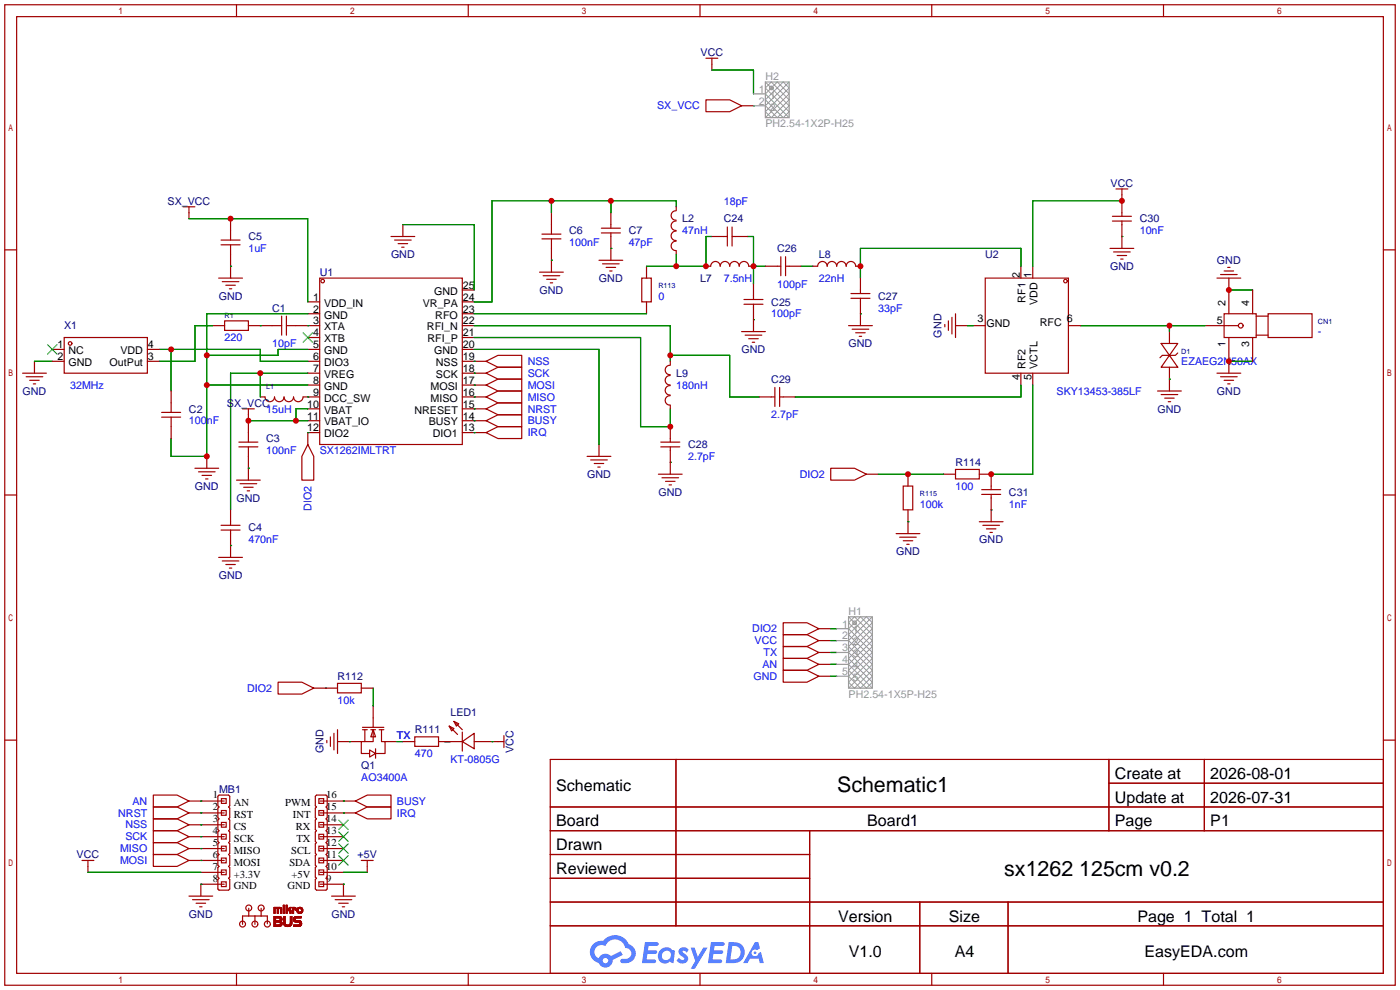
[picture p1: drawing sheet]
<svg xmlns="http://www.w3.org/2000/svg" width="299mm" height="212mm" viewBox="0 0 299 212" stroke-linecap="round" stroke-linejoin="round" font-family="sans-serif">
<g fill="none" stroke="#a10000" stroke-width=".25">
<path d="M1 1h297.2v209.6h-297.2zM3.6 3.6h292.1v204.4h-292.1zM50.5 1v2.6M100.1 1v2.6M149.6 1v2.6M199.1 1v2.6M248.7 1v2.6M1 53.4h2.6M295.7 53.4h2.5M1 105.8h2.6M295.7 105.8h2.5M1 158.2h2.6"/>
<path d="M295.7 158.2h2.5M117.6 162.3h178.1v45.7h-178.1zM117.6 172.5h178.1M117.6 177.5h178.1M144.5 162.3v35.6M173 177.5v30.5M237 162.3v15.2M237 167.4h58.7M257.4 162.3v15.2M117.6 182.6h55.4M117.6 192.8h178.1M117.6 187.7h55.4"/>
<path d="M117.6 197.9h178.1M196.6 192.8v15.2M215.4 192.8v15.2M50.5 208v2.6M100.1 208v2.6M149.6 208v2.6M199.1 208v2.6M248.7 208v2.6"/>
</g>
<g fill="#5487ff">
<path d="M145.3 202.7a1.3 1.3 0 0 1 1.9 .3l-.4 .6a.54 .54 0 0 0-.9-.2l.1 .2a1.34 1.34 0 0 1 .9 1.8 1.47 1.47 0 0 1-2.3-.1l.5-.6 .8 .5a.31 .31 0 0 0 .4-.3 .31 .31 0 0 0-.3-.4 1.12 1.12 0 0 1-.7-1.8z"/>
<path d="M147.6 202.5h.9l.6 2 1.2-2h.9l-2.7 4.6h-.9l1-1.7z"/>
<path d="M137.8 201.4h1.7a1.31 1.31 0 0 1 1.2 .2 .4 .4 0 0 1-.3 .5l-1.8 .1-.1 .9h1.6a.4 .4 0 0 1 .4 .4 .4 .4 0 0 1-.5 .4h-1.6l-.2 1.2h1.4a.46 .46 0 0 1 .5 0 .46 .46 0 0 1 .1 .5l-.4 .2h-2.6z"/>
<path d="M151.9 201.4h1.7a1.32 1.32 0 0 1 1.2 .2 .39 .39 0 0 1-.3 .5l-1.8 .1-.1 .9h1.6a.4 .4 0 0 1 .4 .4 .4 .4 0 0 1-.4 .4h-1.7l-.2 1.2h1.4a.46 .46 0 0 1 .5 0 .46 .46 0 0 1 .1 .5l-.4 .2h-2.6z"/>
<path d="M161.3 201.4h.8l.3 1.3-.6 .4a.75 .75 0 0 0-1.1 .3 .75 .75 0 0 0 .5 1 .75 .75 0 0 0 .9-.7l.5-.2 .6 2.3h-.8l-.3-.9h-1.8l-.5 .9h-1z"/>
<path d="M155.7 201.4l-.6 4.4h1.5a2.27 2.27 0 0 0 2.6-2.2 2.27 2.27 0 0 0-2.7-2.2zM156.5 202.1a1.5 1.5 0 0 1 1.8 1.6 1.5 1.5 0 0 1-1.9 1.4h-.3z"/>
<path d="M141.2 203a1.6 1.6 0 0 0-.3 2.3 1.6 1.6 0 0 0 2.3 .2l.7 .3 .3-2.4-.1-.3-.5-.1a1.58 1.58 0 0 0-2.4 0zM141.8 203.5a.98 .98 0 0 1 1.6 .4 .98 .98 0 0 1-1.1 1.3 .94 .94 0 0 1-.9-.7 .94 .94 0 0 1 .4-1z"/>
<path d="M126.8 201.8a2.37 2.37 0 0 0 1.1 4 1.54 1.54 0 0 0 1.8 1 1.54 1.54 0 0 0 1.2-1.6l2.2-1.1-.5-.8-2 1a1.57 1.57 0 0 0-2.7 .5 1.5 1.5 0 0 1-.7-2.1 1.5 1.5 0 0 1 2.2-.5 2.23 2.23 0 0 1 2.3-1.4 2.23 2.23 0 0 1 2 1.8 1.16 1.16 0 0 1 1.2 1.1 1.16 1.16 0 0 1-1.1 1.2h-.7a.47 .47 0 0 0-.5 .4 .47 .47 0 0 0 .4 .5 2.17 2.17 0 0 0 2.5-.9 2.17 2.17 0 0 0-.3-2.7l-.8-.4a3.2 3.2 0 0 0-5.5-.7l-1.1 .1zM128.8 205.3a.6 .6 0 0 1 1.2 0 .6 .6 0 0 1-1.2 0z"/>
<circle cx="161.4" cy="203.6" r=".28"/>
</g>
<g fill="none" stroke="#a10000" stroke-width=".25">
<path d="M150.9 12.4h2.5M152.1 12.4v2.6M150.9 21.3h5.1l2.5 1.3-2.5 1.3h-5.1zM158.5 22.6h2.5M39.1 44.2h2.6M40.4 44.2v2.5M46.7 59.4h5.1M47.2 52.3h4.1M47.2 51.3h4.1M49.3 46.7v4.6M49.3 52.3v7.1M68.3 59.4h30.5v35.6h-30.5z"/>
<path d="M83.6 50.5h5M84.3 51.3h3.6M85.1 52.1h2M85.9 52.8h.5M86.1 48v2.5M115.3 58.2h5.1M115.8 50h4.1M115.8 51.1h4.1M116.1 58.9h3.5M116.8 59.7h2.1M117.9 45.5v4.5M117.9 51.1v7.1"/>
<path d="M128 55.6h5.1M128.5 49.8h4.1M128.5 48.8h4.1M128.8 56.4h3.5M129.5 57.2h2.1M130.3 57.9h.5M130.6 45.5v3.3M130.6 49.8v5.8M137.2 59.4h2v5.1h-2zM138.2 56.9v2.5M144.5 49.4a1.01 1.01 0 0 0-1.1 1 1.01 1.01 0 0 0 1.1 1M144.5 47.2a1.01 1.01 0 0 0-1.1 1 1.01 1.01 0 0 0 1.1 1.1"/>
<path d="M144.5 51.5a1.01 1.01 0 0 0-1.1 1.1 1.01 1.01 0 0 0 1.1 1M144.5 45a1.01 1.01 0 0 0-1.1 1.1 1.01 1.01 0 0 0 1.1 1M144.5 44.2v.8M144.5 53.6v.8M150.9 56.9h1a1.02 1.02 0 0 1 1-1 1.02 1.02 0 0 1 1 1 1.02 1.02 0 0 1 1-1 1.02 1.02 0 0 1 1.1 1 1.02 1.02 0 0 1 1-1 1.02 1.02 0 0 1 1 1 1.02 1.02 0 0 1 1-1 1.02 1.02 0 0 1 1 1h1M152.1 50.5h3.3M155.4 48.5v4.1M156.5 50.5h3.3M156.5 48.5v4.1M163.6 56.9h3.3M166.9 54.9v4M167.9 54.9v4"/>
<path d="M167.9 56.9h3.3M173.7 56.9h1.1a1.02 1.02 0 0 1 1-1 1.02 1.02 0 0 1 1 1 1.02 1.02 0 0 1 1-1 1.02 1.02 0 0 1 1 1 1.02 1.02 0 0 1 1-1 1.02 1.02 0 0 1 1 1 1.02 1.02 0 0 1 1.1-1 1.02 1.02 0 0 1 1 1h1M183.9 59.4v3.3M210.6 59.4h17.7v20.4h-17.7zM218.2 56.9v2.5M220.7 56.9v2.5M237.2 53.1h5.1M237.7 47.2h4.1M237.7 46.2h4.1M238 53.8h3.6M238.5 40.4h2.5M238.8 54.6h2"/>
<path d="M239.5 55.4h.5M239.8 40.4v5.8M239.8 47.2v5.9M260.1 59.4h5.1M260.9 58.7h3.5M261.6 57.9h2.1M262.4 57.2h.5M262.6 59.4v7.7M4.8 79.8h5.1M7.4 77.2v2.6M11.2 74.7h2.5M11.2 77.2h2.5"/>
<path d="M13.7 72.1h17.8v7.7h-17.8zM31.5 74.7h2.5M31.5 77.2h2.5M45.5 69.6h2.5M47.5 60.2h3.6M48 68.6h5.1v2h-5.1zM48.3 61h2M49 61.7h.5M53.1 69.6h7.1M60.2 67.6v4M61.2 67.6v4M61.2 69.6h7.1"/>
<path d="M65.8 64.5h2.5M65.8 67.1h2.5M65.8 72.1h2.5M65.8 74.7h2.5M65.8 77.2h2.5M65.8 79.8h2.5M98.8 64.5h2.5M98.8 67.1h2.5M98.8 69.6h2.5M98.8 72.1h2.5M98.8 74.7h2.5M98.8 77.2h5.1"/>
<path d="M98.8 79.8h5.1M98.8 62h2.5M103.9 77.2l2.5-1.3h5.1v2.6h-5.1zM103.9 79.8l2.5-1.3h5.1v2.5h-5.1zM117.6 60.5h.5M138.2 64.5v2.6M143.2 78.1a1.01 1.01 0 0 0-1 1 1.01 1.01 0 0 0 1 1M143.3 77.2v.8M158.5 70.9h5.1M159 65h4.1M159 64h4.1M159.3 71.6h3.5"/>
<path d="M160 72.4h2.1M160.8 73.2h.5M161 60.7v3.3M161 65v5.9M181.4 69.6h5M181.9 63.8h4M181.9 62.7h4M182.1 70.4h3.6M182.9 71.1h2M183.6 71.9h.5M183.9 63.8v5.8M201.9 69.3v.5"/>
<path d="M202.7 68.6v2M203.5 67.8v3.6M204.2 69.6h2.6M204.2 67.1v5M208 69.6h2.6M218.2 79.8v2.5M220.7 79.8v2.5M228.3 69.6h2.6M248.2 73.4h3.5l-1.8 2.5zM249.9 75.9l1.8 2.6h-3.5zM249.9 70.9v2.5M249.9 78.5v5.1"/>
<path d="M251.7 75.4l-.5 .5h-2.8l-.5 .6M257.6 69.6h7.1M260.1 79.8h5.1M261.6 67.1h6.9v5h-6.9zM262.6 72.1v7.7M267.7 62v5.1M267.7 72.1v5.1M268.5 71.6h2.5M268.5 67.6h2.5M271 67.1h9.4v5h-9.4zM5.6 80.5h3.5M6.3 81.3h2.1"/>
<path d="M7.1 82h.5M34.5 88.1h4.1M34.5 89.2h4.1M36.6 83.6v4.5M36.6 89.2v4.5M44.2 97.5v2.6M51.1 94.5h4M51.1 95.5h4M51.8 87.4h2.6M53.1 87.4v7.1M53.1 95.5v7.1M55.6 84.8h1a1.02 1.02 0 0 0 1.1 1.1 1.02 1.02 0 0 0 1-1.1 1.02 1.02 0 0 0 1 1.1 1.02 1.02 0 0 0 1-1.1 1.02 1.02 0 0 0 1 1.1 1.02 1.02 0 0 0 1-1.1 1.02 1.02 0 0 0 1 1.1 1.02 1.02 0 0 0 1.1-1.1h3.5"/>
<path d="M65.8 95l1.3 2.5v5.1h-2.6v-5.1zM65.8 82.3h2.5M65.8 87.4h2.5M65.8 89.9h2.5M68.3 92.5h-2.5v2.5M98.8 82.3h5.1M98.8 84.8h5.1M98.8 87.4h5.1M98.8 89.9h5.1M98.8 92.5h5.1M103.9 82.3l2.5-1.3h5.1v2.6h-5.1zM103.9 84.8l2.5-1.2h5.1v2.5h-5.1z"/>
<path d="M103.9 87.4l2.5-1.3h5.1v2.5h-5.1zM103.9 89.9l2.5-1.3h5.1v2.6h-5.1zM103.9 92.5l2.5-1.3h5.1v2.5h-5.1zM125.5 97.5h5.1M126.2 98.3h3.6M127 99.1h2M127.8 99.8h.5M128 95v2.5M141.2 94.5h4.1M141.2 95.5h4.1M143.2 82.4a1.01 1.01 0 0 0-1 1 1.01 1.01 0 0 0 1 1M143.2 80.3a1.01 1.01 0 0 0-1 1 1.01 1.01 0 0 0 1 1"/>
<path d="M143.2 84.6a1.01 1.01 0 0 0-1 1 1.01 1.01 0 0 0 1 1M143.3 86.6v.8M143.3 91.2v3.3M143.3 95.5v5.8M162.3 84.8h3.3M165.6 82.8v4.1M166.6 84.8h3.3M166.6 82.8v4.1M247.4 83.6h5.1M248.2 84.3h3.5M248.9 85.1h2.1M249.7 85.9h.5"/>
<path d="M260.9 80.5h3.5M261.6 81.3h2.1M262.4 82h.5M41.7 100.1h5M42.4 100.8h3.6M43.2 101.6h2M43.9 102.4h.5M46.7 119.1h5.1M47.2 113.3h4.1M47.2 112.3h4.1M47.5 119.9h3.6M49.3 109v3.3"/>
<path d="M49.3 113.3v5.8M50.5 102.6h5.1M51.3 103.4h3.6M52.1 104.1h2M52.8 104.9h.5M140.7 101.3h5.1M141.5 102.1h3.5M142.2 102.9h2.1M143 103.6h.5M177.5 100.1h5.1l2.6 1.2-2.6 1.3h-5.1zM185.2 101.3h2.5M191.5 114h5.1"/>
<path d="M192.3 114.8h3.5M193 103.9h2.1v5.1h-2.1zM193 115.6h2.1M193.8 116.3h.5M194.1 101.3v2.6M194.1 109v5M201.7 101.3h2.5M204.2 100.3h5.1v2.1h-5.1zM209.3 101.3h2.5v3.3M209.3 111.5h5.1M209.8 105.7h4.1M209.8 104.6h4.1"/>
<path d="M210.1 112.3h3.5M210.8 113h2.1M211.6 113.8h.5M211.8 105.7v5.8M48.3 120.6h2M49 121.4h.5M167.4 133.1h5.1l2.5 1.3-2.5 1.2h-5.1zM167.4 135.6h5.1l2.5 1.3-2.5 1.3h-5.1zM167.4 138.2h5.1l2.5 1.2-2.5 1.3h-5.1zM175 134.4h2.5M175 136.9h2.5M175 139.4h2.5"/>
<path d="M59.4 145.8h5.1l2.6 1.3-2.6 1.2h-5.1zM67.1 147.1h5M69.8 158.2v.6M70.6 157.5v2M71.4 156.7v3.6M72.1 146.1h5.1v2h-5.1zM72.1 158.5h5.1M72.1 156v5M77.2 147.1h2.6M77.5 155.4h4.5M77.5 156h1M78 156v2.5"/>
<path d="M79.2 156h1.1M79.8 156l.5 1.5h-1.1zM79.8 156v2.5h-2.6v2.5h1.8M79.8 150.9v4.5M81 156h1M81.5 156v2.5h.8v2.5h-2M82.3 158.5h2.5M86.1 158.5h2.5M88.6 157.5h5.1v2h-5.1zM93.7 158.5h5.1M96 155.2l1 .5-.5 .5zM96 155.2l1.8 1.8"/>
<path d="M97 154.2l1 .5-.5 .5zM97 154.2l1.8 1.8M98.8 158.5l2.5-1.8v3.3zM98.8 156.5v4M101.3 158.5h6.4M107.7 157.2v2.6M167.4 140.7h5.1l2.5 1.3-2.5 1.3h-5.1zM167.4 143.3h5.1l2.5 1.2-2.5 1.3h-5.1zM175 142h2.5M175 144.5h2.5M32.8 175h5l2.6 1.3-2.6 1.2h-5zM32.8 177.5h5l2.6 1.3-2.6 1.3h-5z"/>
<path d="M32.8 172.5h5l2.6 1.2-2.6 1.3h-5zM32.8 169.9h5l2.6 1.3-2.6 1.3h-5zM40.4 171.2h7.5M40.4 173.7h7.5M40.4 176.3h7.5M40.4 178.8h7.5M46.8 169.9h2l.3 .3v2l-.3 .3 .3 .2v2.1l-.3 .2 .3 .3v2l-.3 .2 .3 .3v2l-.3 .3 .3 .2v2.1l-.3 .2 .3 .3v2l-.3 .3 .3 .2v2.1l-.3 .2 .3 .3v2l-.3 .2h-2l-.2-.2v-2l.2-.3-.2-.2v-2.1l.2-.2-.2-.3v-2l.2-.3-.2-.2v-2.1l.2-.2-.2-.3v-2l.2-.3-.2-.2v-2l.2-.3-.2-.2v-2.1l.2-.2-.2-.3v-2zM47.3 173.2h1v1h-1zM47.3 170.7h1v1h-1zM47.3 178.3h1v1h-1zM47.3 175.8h1v1h-1zM67.6 169.9h2.1l.2 .3v2l-.2 .3 .2 .2v2.1l-.2 .2 .2 .3v2l-.2 .2 .2 .3v2l-.2 .3 .2 .2v2.1l-.2 .2 .2 .3v2l-.2 .3 .2 .2v2.1l-.2 .2 .2 .3v2l-.2 .2h-2.1l-.2-.2v-2l.2-.3-.2-.2v-2.1l.2-.2-.2-.3v-2l.2-.3-.2-.2v-2.1l.2-.2-.2-.3v-2l.2-.3-.2-.2v-2l.2-.3-.2-.2v-2.1l.2-.2-.2-.3v-2z"/>
<path d="M68.2 175.8h1v1h-1zM68.2 178.3h1v1h-1zM68.2 170.7h1v1h-1zM68.2 173.2h1v1h-1zM68.4 171.2h7.5M68.4 173.7h7.5M68.4 176.3h5M68.4 178.8h5M75.9 171.2l2.6-1.3h5.1v2.6h-5.1zM75.9 173.7l2.6-1.2h5.1v2.5h-5.1zM79 160.3l1.3 .7-1.3 .8zM80.3 160v2.1"/>
<path d="M17.5 183.9h2.6M18.8 183.9v2.5M32.8 182.6h5l2.6 1.3-2.6 1.3h-5zM32.8 180.1h5l2.6 1.3-2.6 1.2h-5zM40.4 181.4h7.5M40.4 183.9h7.5M40.4 191.5h5.1M41.1 192.3h3.6M41.9 193h2M42.7 193.8h.5M42.9 186.4h5M47.3 183.4h1v1h-1z"/>
<path d="M47.3 180.8h1v1.1h-1zM47.3 185.9h1v1h-1zM47.3 188.5h1v1h-1zM47.9 189h-5v2.5M52.5 197.5a.63 .63 0 0 0-.9-.6 .63 .63 0 0 0-.1 1.1 .63 .63 0 0 0 1-.4M53.2 194.1v1.7M53.8 194.1a.63 .63 0 0 0-.9-.6 .63 .63 0 0 0-.1 1.1 .63 .63 0 0 0 1-.4M54.5 195.8v1.8M55.1 197.5a.63 .63 0 0 0-.9-.6 .63 .63 0 0 0-.1 1.1 .63 .63 0 0 0 1-.4M55.8 194.1v1.7M56.4 194.1a.63 .63 0 0 0-.9-.6 .63 .63 0 0 0-.1 1.1 .63 .63 0 0 0 1-.4M57.1 197.4v-1.6h-5.3v1.8"/>
<path d="M57.8 197.5a.63 .63 0 0 0-1-.6 .63 .63 0 0 0 0 1.1 .63 .63 0 0 0 1-.4M58.6 195.9v2.1M58.6 193.9v1.3M58.7 195.9v2.1M58.7 193.9v1.3M58.8 195.9v2.1M58.8 193.9v1.3h-.3v-1.3h1.1M58.8 194.1h.4M58.8 193.9v.2M58.9 195.9v2.1M58.9 197h.6M58.9 197.7h.6"/>
<path d="M58.9 196.2h.6M58.9 196.8h.6M58.9 193.9v.2M58.9 195.9v.3M58.9 196.8v.2M58.9 197.7v.3M59 195.9v.3M59 196.8v.2M59 197.7v.3M59 193.9v.2M59.1 195.9v.3M59.1 196.8v.2"/>
<path d="M59.1 197.7v.3M59.1 193.9v.2M59.2 195.9v.3M59.2 196.8v.2M59.2 197.7v.3M59.2 193.9v.2M59.2 193.9v1.3h.3l-.1-1.3M59.3 193.9v1.3M59.3 195.9v.3M59.3 196.8v.2M59.3 197.7v.3M59.4 195.9v.3"/>
<path d="M59.4 196.8v.2M59.4 197.7v.3M59.4 193.9v1.3M59.5 195.9v.3M59.5 196.8v.2M59.5 197.7v.3M59.5 194.1h.2M59.5 193.9v.2M59.5 195.9h-1v2.1h1M59.5 197h.1M59.5 196.2h.2M59.5 195.9h.3"/>
<path d="M59.6 195.9v.3M59.6 196.8v.2M59.6 197.7v.3M59.6 193.9v.2M59.6 197.7h-.1M59.6 193.9h.2M59.6 197l.1 .1M59.7 194.1h.1M59.7 195.9v.3M59.7 196.8v.3M59.7 197.7v.3M59.7 193.9v.2"/>
<path d="M59.7 197.7h-.1M59.7 196.8h-.2M59.7 197.1h.1M59.7 196.2h.1M59.7 196.7v.4M59.8 193.9v.2M59.8 194.1h.1M59.8 195.9h.1M59.8 197.7h-.1M59.8 195.9v.3M59.8 196.7v.4M59.8 197.7v.3"/>
<path d="M59.8 196.7l-.1 .1M59.8 194.1l.1 .1M59.8 193.9l.1 .1M59.8 197.9l-.3 .1M59.8 196.2l.1 .4M59.8 197.6v.1M59.8 197.6v.3M59.8 197.1l.1 .1M59.9 193.9v.3M59.9 196.7h-.1M59.9 194.2h.1M59.9 197.2v.3"/>
<path d="M59.9 195.9v.4M59.9 196.6v.6M59.9 197.6v.3M59.9 196.6v.1M59.9 194.2l.1 .1M59.9 197.5l-.1 .1M59.9 195.9l.1 .1M59.9 194l.2 .1M59.9 195.9v2M60 194v.3M60 196v1.9M60 194v1.2"/>
<path d="M60 196l.1 .1M60 196v.8M60 196.9v1M60 197.9h-.2M60.1 194v1.2M60.1 196.8l-.2 .1 .2 .1M60.1 196v.8M60.1 197v.8M60.1 197l.1 .1M60.1 196.1l.2 .3-.2 .4M60.1 196.8h.1M60.1 194.1l.1 1.1h-.2v-.9"/>
<path d="M60.1 196.1v.7M60.2 197.8l-.2 .1M60.2 194.1v1.1M60.2 196.2v.5M60.2 197.1v.6M60.2 196.3v.3M60.2 197.1v.5M60.2 197.1v.7M60.5 193.9h.3v1.3h-.3zM60.5 193.5h.3v.2h-.3zM60.6 193.5v.2M60.6 193.9v1.3"/>
<path d="M60.7 195.9v1.6M60.7 193.5v.2M60.7 193.9v1.3M60.7 195.9v1.7M60.8 195.9v1.8M60.8 193.5v.2M60.8 193.9v1.3M60.8 197.8h.1M60.8 195.9v1.9M60.9 195.9v1.9M60.9 197.8l.2 .2M60.9 195.9v2"/>
<path d="M61 197.3v.6M61 197.5v.4M61 197.6l-.1-1.7h-.3v1.4l.2 .5M61 197.6l.1 .1M61.1 197.6v.3M61.1 197.6v.4M61.1 198h.1M61.1 197.7h.1M61.1 193.5h.3v1.7h-.3zM61.2 197.7v.3M61.2 193.5v1.7M61.2 198h.1"/>
<path d="M61.2 197.7h.2M61.3 197.7v.3M61.3 193.5v1.7M61.3 197.7l.1 .3M61.3 198h.2M61.4 197.7h.1M61.4 194.6h.2M61.4 197.7v.3M61.4 194.4v.2M61.5 197.7v.3M61.5 194.3v.3M61.6 197.7v.3"/>
<path d="M61.6 194.6h.1M61.6 194.2v.4M61.7 197.7h-.2M61.7 197.7v.3M61.7 194.2v.4M61.7 198h-.2M61.7 194.6h.1M61.7 194.1v.5M61.8 197.7v.3M61.8 194.1v.2M61.8 194.4v.2M61.8 194.4h.2"/>
<path d="M61.8 197.7h-.1M61.8 194v.3M61.8 194.6l.1 .1M61.9 197.7v.3M61.9 194v.3M61.9 194.4v.2M61.9 198h-.2M61.9 194.7l.1 .2M61.9 197.6l-.1 .1M61.9 197.6v.3M61.9 194v.2M61.9 194.4v.3"/>
<path d="M62 193.9h.3l-.6 .5h.1M62 193.9l-.6 .5M62 197.6v.3M62 193.9v.3M62 194.4v.8h.2v-.6M62 194.4l.1 .1M62 197.5l.1-1.6h.3l-.1 1.8M62 197.5l-.1 .1M62 197.5v.4M62 193.9v.2M62 194.5v.7M62.1 197.9l-.2 .1"/>
<path d="M62.1 195.9v2M62.1 193.9v.2M62.1 194.5v.7M62.1 194.5l.1 .1M62.1 195.9v1.9M62.2 195.9v1.9M62.2 193.9v.1M62.2 194.6v.2M62.2 197.8l-.1 .1M62.3 195.9v1.8M62.3 197.7l-.1 .1M62.4 195.9l-.1 1.7"/>
<path d="M62.5 193.9v1.3M62.6 193.9v1.3M62.7 193.9v1.3M62.7 196.3v.4M62.7 193.9v1.3h-.2v-1.3h.3M62.7 194.1h.1M62.8 196.2v.7M62.8 196.2v.6M62.8 193.9v.2M62.8 193.9l.3 .1M62.8 196.9l.1 .1M62.8 196.1v.8"/>
<path d="M62.8 197.7v.3M62.8 194.1l.2 .1M62.9 196.1v.8M62.9 197.7v.3M62.9 193.9v.2M62.9 197h.2M62.9 196l-.1 .2M62.9 196v1M63 193.9v.3M63 194.2h.1M63 196v1M63 197.7v.3"/>
<path d="M63 196h-.1M63 194.2l.1 .1M63.1 194v.3M63.1 194l.2 .2v.3h-.2v-.2M63.1 196.6l.1 .1M63.1 196.3v.3M63.1 195.9v.4M63.1 196.6v.4M63.1 197.7v.3M63.1 194v.5M63.1 197l.3 .1M63.1 195.9v.3"/>
<path d="M63.1 196.7v.3M63.2 194v.5M63.2 196.7h.1M63.2 195.9v.3M63.2 196.7v.4M63.2 197.7v.3M63.2 195.9l-.2 .1M63.3 194.1v.4M63.3 195.9v.3M63.3 196.7v.4M63.3 197.7v.3M63.3 196.7l.2 .1"/>
<path d="M63.3 196.8v.3M63.4 196.8v.3M63.4 197.7v.3M63.4 197.1h.2M63.4 195.9v.3M63.5 194.5v.2M63.5 194.7l.3 .4M63.5 195.9v.3M63.5 196.8v.3M63.5 197.7v.3M63.5 194.3v.6M63.5 195.9h.9v.3h-.9"/>
<path d="M63.5 196.8h.1M63.5 195.9h-.3M63.5 196.2l-.4 .1M63.6 194.2v.8M63.6 195.9v.3M63.6 196.8v.3M63.6 197.7v.3M63.6 197.1h.2M63.6 196.8h.3M63.7 194.1v1M63.7 197.7h-.9v.3h.8M63.7 195.9v.3"/>
<path d="M63.7 196.8v.3M63.7 197.7v.3M63.7 194.7l.1 .1M63.7 194v.5M63.7 194.7v.4M63.8 195.9v.3M63.8 196.8v.3M63.8 197.7v.3M63.8 194.8l.1 .1M63.8 194v.3M63.8 194.8v.3M63.8 197.7h-.1"/>
<path d="M63.8 194.2l-.1 .5M63.8 194l-.3 .3v.4M63.8 195.1l.1 .1M63.8 197.1h.1M63.8 194v.2M63.8 194.9v.2M63.8 198h-.2M63.9 194.9v.1M63.9 195.9v.3M63.9 196.8v.3M63.9 197.7v.3M63.9 194.2h-.1"/>
<path d="M63.9 194v.2M63.9 194.9v.3M63.9 196.8h.1M63.9 197.7h-.1M63.9 195h.1M63.9 193.9v.3M63.9 195v.2M63.9 194.2h.1M63.9 197.1h.1M63.9 195.2h.2M64 195.9v.3M64 196.8v.3"/>
<path d="M64 197.7v.3M64 197.7h-.1M64 198h-.2M64 193.9v.2M64 195v.2M64 195h.1M64 194.1l-.1 .1M64 197.6v.4M64 197.1l.1 .4M64 197.6v.1M64 196.8h.2M64.1 195.9v.3"/>
<path d="M64.1 196.8v.4M64.1 197.6v.3M64.1 197.6h-.1M64.1 193.9v.2M64.1 195v.2M64.1 197.9l-.1 .1M64.1 194.1h-.1M64.1 194.1h.1M64.1 193.9h.1M64.1 193.9l-.3 .1M64.1 196.8v.5M64.1 197.5v.4"/>
<path d="M64.1 197.5v.1M64.2 195.9v.3M64.2 196.8v1.1M64.2 197.9h-.1M64.2 195h-.1M64.2 194.1v.1M64.2 196.8l.1 .1M64.2 193.9v.2M64.2 195v.2M64.2 195.2h-.1M64.2 193.9l.2 .1M64.2 194.2l.3 .3-.1 .4"/>
<path d="M64.2 195h.1M64.3 195.9v.3M64.3 196.9v.9M64.3 196.9l.1 .2M64.3 193.9v.3M64.3 194.9v.3M64.3 194.9l-.1 .1M64.3 194v.2M64.4 197v.7M64.4 194h.1M64.4 194.9h-.1M64.4 194v.3"/>
<path d="M64.4 194.9v.2M64.4 197.1v.6M64.4 197.1v.5M64.4 197.6l-.2 .3M64.4 194.8v.3M64.5 194a.71 .71 0 0 1 0 1M64.5 194v1.1M64.5 194.1v.9M64.5 195l-.3 .2M64.6 194.1v.9M64.6 194.2v.7M64.7 194.3v.5"/>
<path d="M68.2 180.8h1v1.1h-1zM68.2 183.4h1v1h-1zM68.2 185.9h1v1h-1zM68.2 188.5h1v1h-1zM68.4 181.4h5M68.4 183.9h5M68.4 186.4h5M68.4 189h5v2.5M70.9 191.5h5M71.6 192.3h3.6M72.4 193h2M73.2 193.8h.5"/>
<path d="M77.2 183.9h2.6M78.5 183.9v2.5"/>
<circle cx="15" cy="73.4" r=".38"/>
<circle cx="69" cy="60.1" r=".38"/>
<circle cx="227.7" cy="60.1" r=".38"/>
<circle cx="265.2" cy="69.6" r=".51"/>
</g>
<path d="M10.2 73.7l2 2M12.2 73.7l-2 2M64.8 71.1l2 2.1M66.8 71.1l-2 2.1M72.4 177.8l2 2M72.4 175.3l2 2M74.4 177.8l-2 2M74.4 175.3l-2 2M72.4 182.9l2 2M72.4 180.3l2 2.1M74.4 182.9l-2 2M74.4 180.3l-2 2.1" fill="none" stroke="#3c3" stroke-width=".25"/>
<g fill="none" stroke="#008700" stroke-width=".25">
<path d="M152.1 15h8.9v5.1M161 22.6h.1M40.4 46.7h25.4v17.8M49.3 56.9h.1M86.1 48h15.2v14M117.9 55.6h.1M117.9 42.9v2.6M130.6 53.1h.1M130.6 42.9v2.6M144.5 44.2v-1.3h-39.3v21.6h-3.9M144.5 54.4v2.5M152.1 50.5h-1.2v6.4h-12.7"/>
<path d="M159.8 50.5h1.2v10.2M161 56.9h2.6M171.2 56.9h2.5M218.2 56.9v-3.8h-34.3v6.3M239.8 50.5h.1M239.8 42.9h-19.1v14M7.4 77.2h3.8M34 74.7h21.6v2.5h10.2M36.6 74.7v8.9M45.5 69.6h-3.8v7.6h-7.7M55.6 69.6h.1M55.6 79.8v5"/>
<path d="M65.8 69.6h.1M65.8 74.7h-6.4v1.2h-15.2M65.8 67.1h-21.6v30.4h-7.6v-3.8M65.8 79.8h-16.5v29.2M101.3 77.2h.1M101.3 79.8h.1M101.3 74.7h26.7v20.3M101.3 69.6h42v7.6M101.3 67.1h36.9M101.3 72.1h35.6v19.1h6.4v-3.8M143.3 75.9h12.7v8.9h6.3M161 68.3h.1"/>
<path d="M183.9 67.1h.1M206.8 69.6h1.2M230.9 69.6h26.7M249.9 69.6v1.3M262.6 77.2h5.1M262.6 62h5.1M44.2 82.3h21.6M53.1 89.9h12.7M65.8 84.8h.1M65.8 92.5h.1M65.8 87.4h-2.6v2.5M101.3 82.3h.1"/>
<path d="M101.3 84.8h.1M101.3 87.4h.1M101.3 89.9h.1M101.3 92.5h.1M143.3 98.8h.1M218.2 82.3v2.5h-48.3M220.7 82.3v19h-8.9M249.9 81h.1M49.3 116.6h.1M53.1 100.1h.1M187.7 101.3h14M194.1 111.5h.1"/>
<path d="M211.8 109h.1M177.5 134.4h1.3M177.5 136.9h1.3M177.5 139.4h1.3M69.6 147.1h.1M74.7 158.5h.1M79.8 147.1v3.8M84.8 158.5h1.3M95 158.5h1.3M105.2 158.5h.1M177.5 142h1.3M177.5 144.5h1.3"/>
<path d="M42.9 178.8h.1M42.9 176.3h.1M42.9 173.7h.1M42.9 171.2h.1M73.4 173.7h.1M73.4 171.2h.1M18.8 186.4h24.1M42.9 189h.1M42.9 183.9h.1M42.9 181.4h.1M73.4 189h.1M73.4 186.4h5.1"/>
</g>
<path d="M163.6 17.5l5.1 5.1-2.6 2.5-2.5-2.5 5.1-5.1M164.8 17.5l3.9 3.8-3.9 3.8-1.2-1.2 5.1-5.1-1.3-1.3-3.8 3.8 3.8 3.8 1.3-1.2-5.1-5.1zM165 18.5l.2 .1M165.2 19l-.2 .1M163.6 25.1l5.1-5-2.6-2.6-2.5 2.6 5.1 5M181.4 134.4l2.5-2.6 2.5 2.6-5 5 5 5.1-2.5 2.6-2.5-2.6 5-5.1zM181.4 131.8l5 5.1-5 5.1 5 5.1M182.6 131.8l3.8 3.8-5 5.1 5 5.1-1.2 1.3-3.8-3.8 5-5.1-5-5.1zM182.8 132.8l.2 .1M183 133.3l-.2 .1M185.2 131.8l1.2 1.3-5 5.1 5 5.1-3.8 3.8-1.2-1.3 5-5.1-5-5.1zM186.4 131.8l-5 5.1 5 5.1-5 5.1" fill="none" stroke="#999" stroke-width=".21"/>
<g fill="none" stroke="#999" stroke-width=".25">
<path d="M163.6 17.5h5.1v7.6h-5.1zM161 20.1h2.6M161 22.6h2.6M178.8 134.4h2.6M178.8 136.9h2.6M178.8 139.4h2.6M181.4 131.8h5v15.3h-5zM178.8 142h2.6M178.8 144.5h2.6"/>
<circle cx="164.8" cy="18.8" r=".38"/>
<circle cx="182.6" cy="133.1" r=".38"/>
</g>
<g fill="#c00">
<circle cx="36.6" cy="74.7" r=".63"/>
<circle cx="44.2" cy="97.5" r=".63"/>
<circle cx="44.2" cy="82.3" r=".63"/>
<circle cx="44.2" cy="75.9" r=".63"/>
<circle cx="49.3" cy="46.7" r=".63"/>
<circle cx="55.6" cy="79.8" r=".63"/>
<circle cx="63.2" cy="89.9" r=".63"/>
<circle cx="53.1" cy="89.9" r=".63"/>
<circle cx="130.6" cy="42.9" r=".63"/>
<circle cx="117.9" cy="42.9" r=".63"/>
<circle cx="143.3" cy="75.9" r=".63"/>
<circle cx="143.3" cy="91.2" r=".63"/>
<circle cx="262.6" cy="62" r=".63"/>
<circle cx="262.6" cy="77.2" r=".63"/>
<circle cx="144.5" cy="56.9" r=".63"/>
<circle cx="150.9" cy="56.9" r=".63"/>
<circle cx="161" cy="56.9" r=".63"/>
<circle cx="249.9" cy="69.6" r=".63"/>
<circle cx="194.1" cy="101.3" r=".63"/>
<circle cx="183.9" cy="56.9" r=".63"/>
<circle cx="211.8" cy="101.3" r=".63"/>
<circle cx="239.8" cy="42.9" r=".63"/>
</g>
<g font-size="4.6">
<text x="178.9" y="169.3">Schematic1</text>
<text x="214.6" y="187.1">sx1262 125cm v0.2</text>
</g>
<g font-size="3.4">
<text x="238.3" y="166.5">Create at</text>
<text x="258.7" y="166.5">2026-08-01</text>
<text x="118.9" y="169">Schematic</text>
<text x="238.3" y="171.6">Update at</text>
<text x="258.7" y="171.6">2026-07-31</text>
<text x="118.9" y="176.6">Board</text>
<text x="185.3" y="176.6">Board1</text>
<text x="238.3" y="176.6">Page</text>
<text x="258.7" y="176.6">P1</text>
<text x="118.9" y="181.7">Drawn</text>
<text x="118.9" y="186.8">Reviewed</text>
<text x="179.1" y="197">Version</text>
<text x="202.8" y="197">Size</text>
<text x="243.1" y="197">Page 1 Total 1</text>
<text x="181.4" y="204.6">V1.0</text>
<text x="204" y="204.6">A4</text>
<text x="244.6" y="204.6">EasyEDA.com</text>
</g>
<g font-size="2.3" fill="#000080">
<text x="149.7" y="12">VCC</text>
<text x="237.4" y="39.9">VCC</text>
<text x="35.8" y="43.7">SX_VCC</text>
<text x="145.8" y="47.5">L2</text>
<text x="154.7" y="47.5">C24</text>
<text x="243.6" y="47.5">C30</text>
<text x="53.1" y="51.3">C5</text>
<text x="121.7" y="50.1">C6</text>
<text x="134.4" y="50.1">C7</text>
<text x="166.1" y="53.9">C26</text>
<text x="68.3" y="59">U1</text>
<text x="83.6" y="55.1">GND</text>
<text x="175" y="55.1">L8</text>
<text x="210.6" y="55.1">U2</text>
<text x="237.2" y="57.7">GND</text>
<text x="260.1" y="56.4">GND</text>
<text x="46.7" y="64">GND</text>
<text x="115.3" y="62.8">GND</text>
<text x="128" y="60.2">GND</text>
<text x="149.6" y="60.2">L7</text>
<text x="164.8" y="65.3">C25</text>
<text x="187.7" y="64">C27</text>
<text x="13.7" y="70.4">X1</text>
<text x="58.2" y="66.6">C1</text>
<text x="158.5" y="75.5">GND</text>
<text x="181.4" y="74.2">GND</text>
<text x="201.2" y="72.1" transform="rotate(-90 201.2 72.1)">GND</text>
<text x="144.5" y="80.5">L9</text>
<text x="164.8" y="81.8">C29</text>
<text x="4.8" y="84.4">GND</text>
<text x="40.4" y="88.2">C2</text>
<text x="48.5" y="86.9">SX_VCC</text>
<text x="247.4" y="88.2">GND</text>
<text x="260.1" y="84.4">GND</text>
<text x="56.9" y="94.5">C3</text>
<text x="147.1" y="95.8">C28</text>
<text x="204.2" y="99.6">R114</text>
<text x="41.7" y="104.7">GND</text>
<text x="50.5" y="107.2">GND</text>
<text x="125.5" y="102.1">GND</text>
<text x="140.7" y="105.9">GND</text>
<text x="215.6" y="105.9">C31</text>
<text x="53.1" y="113.6">C4</text>
<text x="191.5" y="118.6">GND</text>
<text x="209.3" y="116.1">GND</text>
<text x="46.7" y="123.7">GND</text>
<text x="72.1" y="145.3">R112</text>
<text x="96.3" y="152.9">LED1</text>
<text x="69.1" y="161" transform="rotate(-90 69.1 161)">GND</text>
<text x="88.6" y="156.7">R111</text>
<text x="109.8" y="160.9" transform="rotate(-90 109.8 160.9)">VCC</text>
<text x="77.2" y="164.4">Q1</text>
<text x="46.8" y="169.4">MB1</text>
<text x="16.4" y="183.4">VCC</text>
<text x="76.4" y="183.4">+5V</text>
<text x="40.4" y="196.1">GND</text>
<text x="70.9" y="196.1">GND</text>
</g>
<g font-size="2.3" fill="#999">
<text x="163.6" y="17">H2</text>
<text x="162.2" y="19.8">1</text>
<text x="162.2" y="22.4">2</text>
<text x="164.5" y="21.1">1</text>
<text x="164.5" y="23.6">2</text>
<text x="163.6" y="27.2">PH2.54-1X2P-H25</text>
<text x="181.4" y="131.3">H1</text>
<text x="180" y="134.1">1</text>
<text x="180" y="136.7">2</text>
<text x="182.3" y="135.4">1</text>
<text x="182.3" y="137.9">2</text>
<text x="180" y="139.2">3</text>
<text x="180" y="141.7">4</text>
<text x="182.3" y="140.5">3</text>
<text x="182.3" y="143">4</text>
<text x="180" y="144.3">5</text>
<text x="181.4" y="149.1">PH2.54-1X5P-H25</text>
<text x="182.3" y="145.5">5</text>
</g>
<g font-size="2.3" fill="#00f">
<text x="140.5" y="23.4">SX_VCC</text>
<text x="154.7" y="43.7">18pF</text>
<text x="53.1" y="53.9">1uF</text>
<text x="121.7" y="52.6">100nF</text>
<text x="134.4" y="52.6">47pF</text>
<text x="145.8" y="50.1">47nH</text>
<text x="243.6" y="50.1">10nF</text>
<text x="140.7" y="64">0</text>
<text x="154.7" y="60.2">7.5nH</text>
<text x="166.1" y="61.5">100pF</text>
<text x="175" y="60.2">22nH</text>
<text x="164.8" y="67.8">100pF</text>
<text x="187.7" y="66.6">33pF</text>
<text x="281.7" y="71.7">-</text>
<text x="48" y="72.9">220</text>
<text x="58.2" y="74.2">10pF</text>
<text x="15" y="83.1">32MHz</text>
<text x="112.8" y="78">NSS</text>
<text x="112.8" y="80.5">SCK</text>
<text x="112.8" y="83.1">MOSI</text>
<text x="144.5" y="83.1">180nH</text>
<text x="252.5" y="78">EZAEG2N50AX</text>
<text x="56.9" y="88.2">15uH</text>
<text x="112.8" y="85.6">MISO</text>
<text x="112.8" y="88.2">NRST</text>
<text x="164.8" y="89.4">2.7pF</text>
<text x="225.8" y="84.4">SKY13453-385LF</text>
<text x="40.4" y="90.7">100nF</text>
<text x="112.8" y="90.7">BUSY</text>
<text x="112.8" y="93.2">IRQ</text>
<text x="56.9" y="97.1">100nF</text>
<text x="68.3" y="97.1">SX1262IMLTRT</text>
<text x="147.1" y="98.3">2.7pF</text>
<text x="170.9" y="102.1">DIO2</text>
<text x="204.2" y="104.7">100</text>
<text x="66.6" y="109.2" transform="rotate(-90 66.6 109.2)">DIO2</text>
<text x="196.6" y="108.5">100k</text>
<text x="215.6" y="108.5">1nF</text>
<text x="53.1" y="116.1">470nF</text>
<text x="160.8" y="135.2">DIO2</text>
<text x="161.3" y="137.7">VCC</text>
<text x="162.9" y="142.8">AN</text>
<text x="163.2" y="140.2">TX</text>
<text x="52.8" y="147.9">DIO2</text>
<text x="161" y="145.3">GND</text>
<text x="72.1" y="150.4">10k</text>
<text x="84.8" y="158">TX</text>
<text x="88.6" y="161.8">470</text>
<text x="77.2" y="166.9">AO3400A</text>
<text x="96.3" y="163.1">KT-0805G</text>
<text x="28.3" y="172">AN</text>
<text x="84.8" y="172">BUSY</text>
<text x="25.3" y="174.5">NRST</text>
<text x="26.8" y="177.1">NSS</text>
<text x="26.8" y="179.6">SCK</text>
<text x="84.8" y="174.5">IRQ</text>
<text x="25.7" y="184.7">MOSI</text>
<text x="25.7" y="182.1">MISO</text>
</g>
<g font-size="2.3">
<text x="217.9" y="59.3" transform="rotate(-90 217.9 59.3)">2</text>
<text x="220.5" y="59.3" transform="rotate(-90 220.5 59.3)">1</text>
<text x="66.9" y="64.3">1</text>
<text x="69.3" y="65.5">VDD_IN</text>
<text x="90.4" y="65.5">VR_PA</text>
<text x="92.8" y="63">GND</text>
<text x="98.9" y="64.3">24</text>
<text x="98.9" y="61.7">25</text>
<text x="219.2" y="64.7" transform="rotate(-90 219.2 64.7)">RF1</text>
<text x="221.7" y="65.2" transform="rotate(-90 221.7 65.2)">VDD</text>
<text x="261.9" y="65.3" transform="rotate(-90 261.9 65.3)">2</text>
<text x="267" y="65.3" transform="rotate(-90 267 65.3)">4</text>
<text x="66.9" y="66.8">2</text>
<text x="66.9" y="69.3">3</text>
<text x="66.9" y="71.9">4</text>
<text x="69.3" y="68.1">GND</text>
<text x="69.3" y="70.6">XTA</text>
<text x="91.3" y="70.6">RFI_N</text>
<text x="93" y="68.1">RFO</text>
<text x="98.9" y="71.9">21</text>
<text x="98.9" y="69.3">22</text>
<text x="98.9" y="66.8">23</text>
<text x="208.9" y="68.9">3</text>
<text x="210.8" y="69.9">GND</text>
<text x="222.2" y="69.6">RFC</text>
<text x="228" y="68.9">6</text>
<text x="260.1" y="69.3">5</text>
<text x="12.3" y="77">2</text>
<text x="12.3" y="74.4">1</text>
<text x="14.7" y="75.7">NC</text>
<text x="25.7" y="75.7">VDD</text>
<text x="31.6" y="74.4">4</text>
<text x="31.6" y="77">3</text>
<text x="66.9" y="74.4">5</text>
<text x="66.9" y="77">6</text>
<text x="69.3" y="73.2">XTB</text>
<text x="69.3" y="75.7">GND</text>
<text x="91.4" y="73.2">RFI_P</text>
<text x="92.8" y="75.7">GND</text>
<text x="98.9" y="77">19</text>
<text x="98.9" y="74.4">20</text>
<text x="261.9" y="74.2" transform="rotate(-90 261.9 74.2)">1</text>
<text x="267" y="74.2" transform="rotate(-90 267 74.2)">3</text>
<text x="14.7" y="78.2">GND</text>
<text x="23.4" y="78.2">OutPut</text>
<text x="66.9" y="79.5">7</text>
<text x="66.9" y="82">8</text>
<text x="69.3" y="78.2">DIO3</text>
<text x="69.3" y="80.8">VREG</text>
<text x="69.3" y="83.3">GND</text>
<text x="92" y="83.3">MOSI</text>
<text x="93.2" y="80.8">SCK</text>
<text x="93.2" y="78.2">NSS</text>
<text x="98.9" y="82">17</text>
<text x="98.9" y="79.5">18</text>
<text x="217.9" y="81.2" transform="rotate(-90 217.9 81.2)">4</text>
<text x="219.2" y="78.8" transform="rotate(-90 219.2 78.8)">RF2</text>
<text x="220.5" y="81.2" transform="rotate(-90 220.5 81.2)">5</text>
<text x="221.7" y="78.8" transform="rotate(-90 221.7 78.8)">VCTL</text>
<text x="65.7" y="87.1">10</text>
<text x="65.7" y="89.7">11</text>
<text x="66.9" y="84.6">9</text>
<text x="69.3" y="85.9">DCC_SW</text>
<text x="69.3" y="88.4">VBAT</text>
<text x="88.6" y="88.4">NRESET</text>
<text x="92" y="85.9">MISO</text>
<text x="98.9" y="89.7">14</text>
<text x="98.9" y="87.1">15</text>
<text x="98.9" y="84.6">16</text>
<text x="65.7" y="92.2">12</text>
<text x="69.3" y="90.9">VBAT_IO</text>
<text x="69.3" y="93.5">DIO2</text>
<text x="91.6" y="90.9">BUSY</text>
<text x="92.5" y="93.5">DIO1</text>
<text x="98.9" y="92.2">13</text>
<text x="45.5" y="170.7">1</text>
<text x="45.5" y="173.2">2</text>
<text x="50" y="172.3">AN</text>
<text x="61" y="172.3">PWM</text>
<text x="69.7" y="173.2">15</text>
<text x="69.7" y="170.7">16</text>
<text x="45.5" y="175.7">3</text>
<text x="45.5" y="178.3">4</text>
<text x="50" y="174.8">RST</text>
<text x="50" y="177.4">CS</text>
<text x="50" y="179.9">SCK</text>
<text x="62.6" y="174.8">INT</text>
<text x="63.2" y="177.4">RX</text>
<text x="63.3" y="179.9">TX</text>
<text x="69.7" y="178.3">13</text>
<text x="69.7" y="175.7">14</text>
<text x="45.5" y="180.8">5</text>
<text x="45.5" y="183.4">6</text>
<text x="45.5" y="185.9">7</text>
<text x="50" y="182.5">MISO</text>
<text x="50" y="185">MOSI</text>
<text x="61.8" y="185">SDA</text>
<text x="62.2" y="182.5">SCL</text>
<text x="69.7" y="185.9">10</text>
<text x="69.7" y="183.4">11</text>
<text x="69.7" y="180.8">12</text>
<text x="45.5" y="188.4">8</text>
<text x="50" y="187.5">+3.3V</text>
<text x="50" y="190.1">GND</text>
<text x="61.5" y="190.1">GND</text>
<text x="62.3" y="187.5">+5V</text>
<text x="69.7" y="188.4">9</text>
</g>
<g font-size="1.5" fill="#000080">
<text x="140.7" y="61.7">R113</text>
<text x="48" y="68">R1</text>
<text x="281.7" y="69.3">CN1</text>
<text x="252.5" y="75.6">D1</text>
<text x="56.9" y="83.2">L1</text>
<text x="196.6" y="106.1">R115</text>
</g>
</svg>
